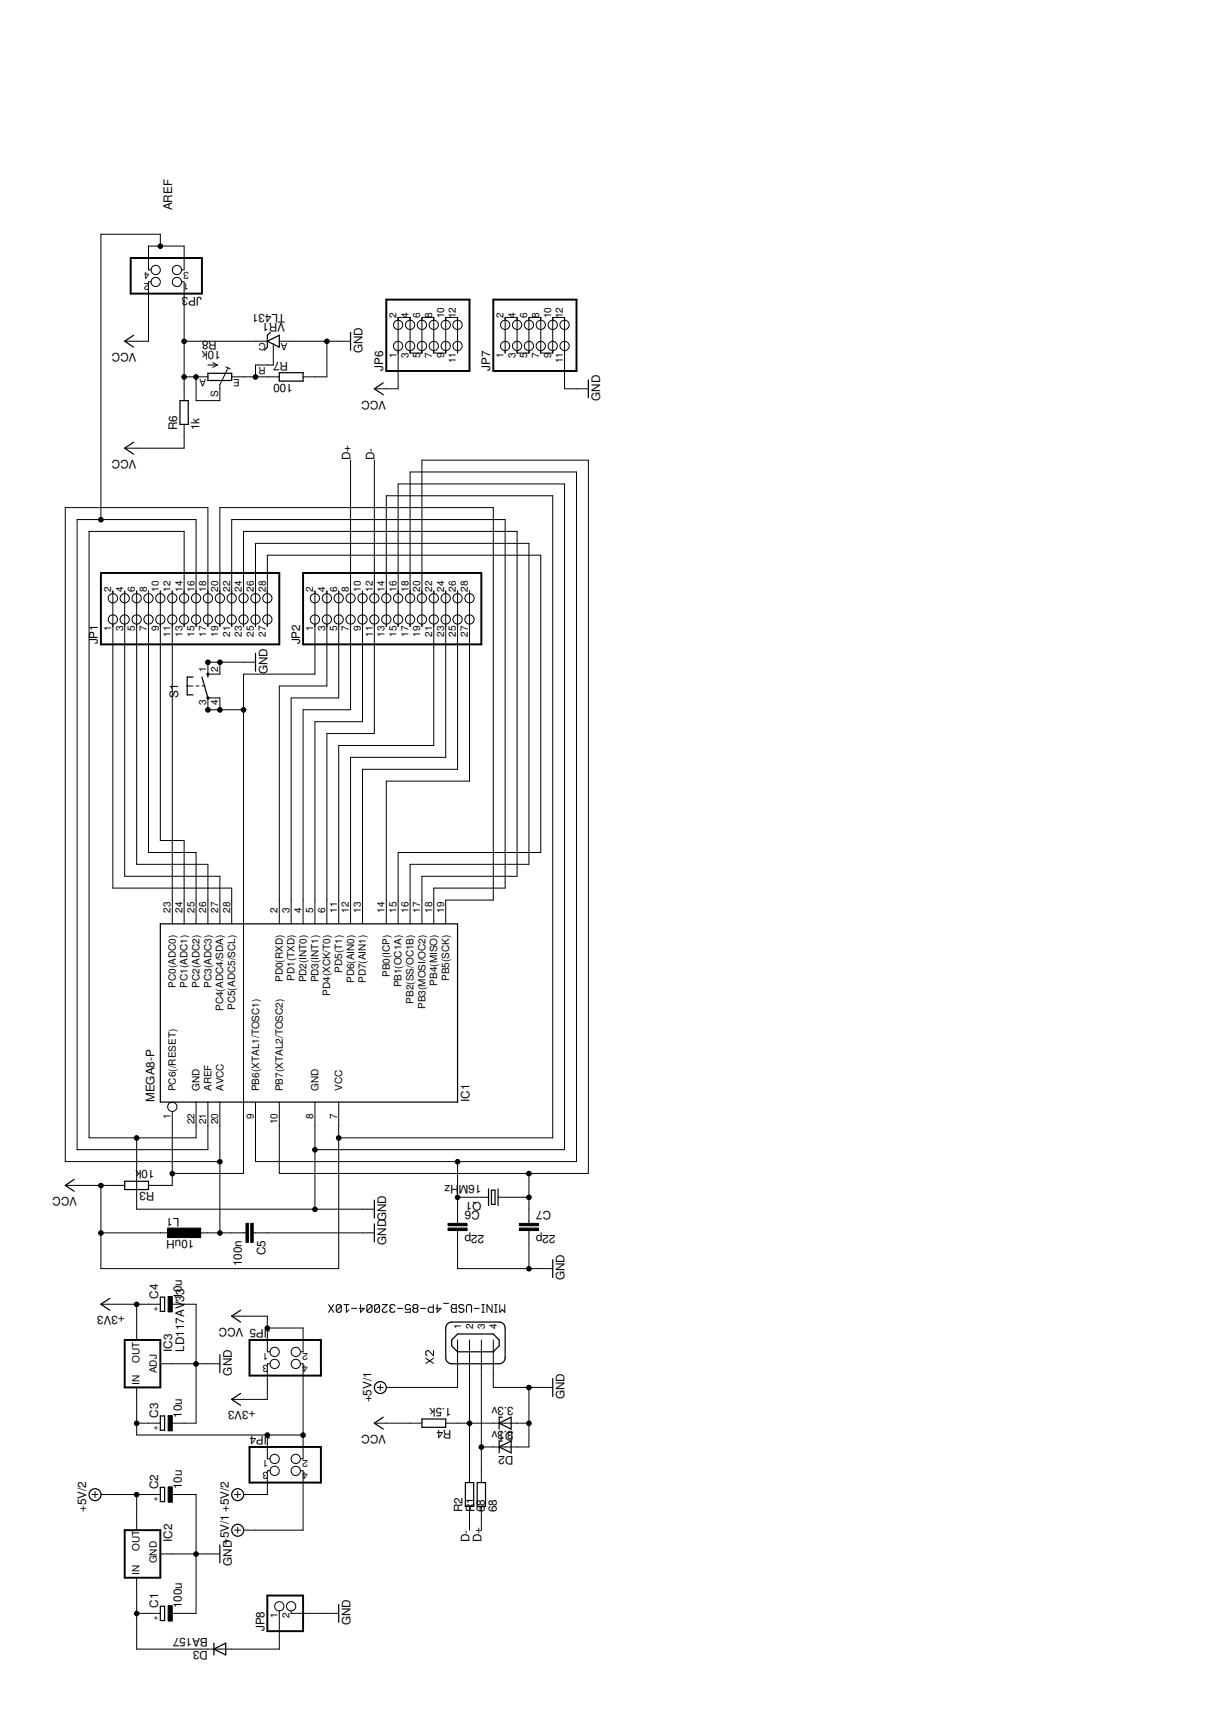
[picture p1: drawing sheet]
<svg xmlns="http://www.w3.org/2000/svg" width="210mm" height="297mm" viewBox="0 0 210 297" stroke-linecap="round" stroke-linejoin="round" font-family="sans-serif">
<g fill="#000" stroke="#000" stroke-width=".17">
<path d="M17.5 40.6h10.3zM21.6 59.2h2.1zM25.8 48.9h.4zM25.8 46.8h.4zM25.8 48.9v10.3zM23.7 59.2h2.1zM25.8 42.7v4.1zM25.8 42.7h2zM27.8 42.7h4.1zM27.8 40.6v2.1zM31.5 48.9h.4zM31.5 46.8h.4z"/>
<path d="M31.9 59.2h12.4zM31.9 48.9v10.3zM31.9 42.7v4.1zM44.3 59.2h2.1zM48.4 59.2h2.1zM50.5 59.2h6.2zM56.7 59.2h2.1zM58.8 59.2h2zM69.1 55.1v.4zM69.1 55.1h2zM71.1 55.1v.4zM71.1 55.1v6.2z"/>
<path d="M73.2 55.1v.4zM73.2 55.1h2zM75.2 55.1v.4zM75.2 55.1v6.2zM77.3 55.1v.4zM77.3 55.1h2.1zM79.4 55.1v.4zM79.4 55.1v6.2zM87.6 55.1v.4zM87.6 55.1h2.1zM89.7 55.1v.4zM89.7 55.1v6.2z"/>
<path d="M91.8 55.1v.4zM91.8 55.1h2zM93.8 55.1v.4zM93.8 55.1v6.2zM95.9 55.1v.4zM95.9 55.1h2zM97.9 55.1v.4zM97.9 55.1v6.2zM21.6 77.8h2.1zM23.7 77.8h8.2zM31.9 67.5v2zM31.9 73.6v2.1z"/>
<path d="M31.9 75.7v2.1zM31.9 65.4v2.1zM31.9 65.4h2.1zM31.9 59.2v6.2zM34 65.4h2.1zM34 65.4v4.1zM36.1 63.3h1.6zM36.9 62.9l.8 .4zM36.9 63.7l.8-.4zM38.1 67.5v2zM38.1 66.7v.8zM39.6 63.9l-1.5 2.8z"/>
<path d="M34 69.5h4.1zM39.2 63.6l.7 .4zM40.2 65.4h2zM42.2 65.4h2.1zM44.3 63.3h2.1zM44.3 65.4h2.1zM44.3 63.3v2.1zM46.4 63.3h1zM46.4 65.4h2zM47.4 59.7v3.6zM52.6 65.4h2zM54.6 65.4h2.1z"/>
<path d="M56.7 59.2v6.2zM64.9 67.5h2.1zM67 67.5h2.1zM69.1 60.8v.5zM69.1 55.1v6.2zM69.1 61.3v6.2zM71.1 60.8v.5zM71.1 61.3h2.1zM73.2 60.8v.5zM73.2 55.1v6.2zM73.2 79.8v22.7zM75.2 60.8v.5z"/>
<path d="M75.2 61.3h2.1zM77.3 60.8v.5zM77.3 55.1v6.2zM79.4 60.8v.5zM87.6 60.8v.5zM87.6 55.1v6.2zM89.7 60.8v.5zM89.7 61.3h2.1zM91.8 60.8v.5zM91.8 55.1v6.2zM93.8 60.8v.5zM93.8 61.3h2.1z"/>
<path d="M95.9 60.8v.5zM95.9 55.1v6.2zM97.9 60.8v.5zM97.9 61.3v6.2zM100 67.5h2.1zM97.9 67.5h2.1zM73.2 79.8h28.9zM11.3 88.1h24.8zM13.4 90.1v109.4zM15.5 92.2h16.4zM13.4 90.1h4.1zM17.5 40.6v49.5z"/>
<path d="M31.9 92.2v10.3zM17.5 90.1h16.5zM36.1 88.1v14.4zM38.1 88.1v14.4zM40.2 90.1v12.4zM42.2 92.2v10.3zM44.3 94.3v8.2zM46.4 96.3v6.2zM67 86v16.5zM69.1 84v18.5zM71.1 81.9v20.6zM38.1 88.1h47.5z"/>
<path d="M40.2 90.1h47.4zM42.2 92.2h47.5zM44.3 94.3h47.5zM46.4 96.3h47.4zM67 86h28.9zM69.1 84h28.8zM71.1 81.9h28.9zM19.6 108.3v.4zM19.6 102.5v.5zM19.6 102.5v6.2zM19.6 108.7v45.4zM21.6 108.3v.4z"/>
<path d="M21.6 102.5v.5zM21.6 102.5v6.2zM23.7 108.3v.4zM23.7 102.5v.5zM23.7 102.5v6.2zM25.8 108.3v.4zM25.8 102.5v.5zM25.8 102.5v6.2zM27.8 108.3v.4zM27.8 102.5v.5zM27.8 102.5v6.2zM29.9 108.3v.4z"/>
<path d="M29.9 102.5v.5zM29.9 102.5v6.2zM31.9 108.3v.4zM31.9 102.5v.5zM31.9 102.5v6.2zM32.5 119h1zM34 108.3v.4zM34 102.5v.5zM34 119h.5zM34 102.5v6.2zM34 90.1v12.4zM35 119h.6z"/>
<path d="M36.1 108.3v.4zM36.1 102.5v.5zM36.1 114.9v2.1zM36.1 102.5v6.2zM36.1 114.9h2zM38.1 108.3v.4zM38.1 102.5v.5zM38.1 114.9v2.1zM36.1 117h2zM38.1 102.5v6.2zM40.2 108.3v.4zM40.2 102.5v.5z"/>
<path d="M40.2 102.5v6.2zM42.2 108.3v.4zM42.2 102.5v.5zM42.2 114.9h2.1zM42.2 102.5v6.2zM38.1 114.9h4.1zM42.2 117h12.4zM44.3 108.3v.4zM44.3 102.5v.5zM44.3 102.5v6.2zM46.4 108.3v.4zM46.4 102.5v.5z"/>
<path d="M46.4 102.5v6.2zM48.4 119h8.3zM54.6 108.3v.4zM54.6 102.5v.5zM54.6 102.5v6.2zM54.6 108.7v8.3zM56.7 108.3v.4zM56.7 102.5v.5zM56.7 102.5v6.2zM56.7 108.7v10.3zM58.8 108.3v.4zM58.8 102.5v.5z"/>
<path d="M58.8 102.5v6.2zM60.8 108.3v.4zM60.8 102.5v.5zM60.8 102.5v6.2zM60.8 79.8v22.7zM62.9 108.3v.4zM62.9 102.5v.5zM62.9 102.5v6.2zM64.9 108.3v.4zM64.9 102.5v.5zM64.9 102.5v6.2zM64.9 79.8v22.7z"/>
<path d="M67 108.3v.4zM67 102.5v.5zM67 102.5v6.2zM69.1 108.3v.4zM69.1 102.5v.5zM69.1 102.5v6.2zM71.1 108.3v.4zM71.1 102.5v.5zM71.1 102.5v6.2zM73.2 108.3v.4zM73.2 102.5v.5zM73.2 102.5v6.2z"/>
<path d="M75.2 108.3v.4zM75.2 102.5v.5zM75.2 102.5v4.2zM75.2 106.7v2zM77.3 108.3v.4zM77.3 102.5v.5zM77.3 102.5v6.2zM79.4 108.3v.4zM79.4 102.5v.5zM79.4 102.5v6.2zM81.4 108.3v.4zM81.4 102.5v.5z"/>
<path d="M81.4 106.7v2zM81.4 102.5v4.2zM36.1 121.1v2zM36.1 123.1h2zM38.1 121.1v2zM36.1 121.1h2zM38.1 123.1h4.1zM42.2 117v6.1zM50.5 121.1h8.3zM52.6 123.1h8.2zM54.6 125.2h8.3zM56.7 127.3h8.2z"/>
<path d="M58.8 129.3h16.4zM58.8 108.7v12.4zM60.8 131.4h16.5zM60.8 108.7v14.4zM62.9 133.5h16.5zM62.9 108.7v16.5zM64.9 108.7v18.6zM67 135.5h14.4zM75.2 108.7v20.6zM77.3 108.7v22.7zM79.4 108.7v24.8zM81.4 108.7v26.8z"/>
<path d="M19.6 154.1h20.6zM21.6 108.7v43.3zM23.7 108.7v41.3zM25.8 108.7v39.2zM27.8 108.7v37.1zM29.9 156.2v4.1zM29.9 108.7v47.5zM31.9 156.2v4.1zM31.9 145.8v10.4zM27.8 145.8h4.1zM34 156.2v4.1zM34 147.9v8.3z"/>
<path d="M25.8 147.9h8.2zM36.1 156.2v4.1zM36.1 150v6.2zM23.7 150h12.4zM38.1 156.2v4.1zM38.1 152v4.2zM21.6 152h16.5zM40.2 156.2v4.1zM40.2 154.1v2.1zM48.4 156.2v4.1zM48.4 119v37.2zM50.5 156.2v4.1z"/>
<path d="M50.5 121.1v35.1zM52.6 156.2v4.1zM52.6 123.1v33.1zM54.6 156.2v4.1zM54.6 125.2v31zM56.7 156.2v4.1zM56.7 127.3v28.9zM58.8 156.2v4.1zM58.8 129.3v26.9zM60.8 156.2v4.1zM60.8 131.4v24.8zM62.9 156.2v4.1z"/>
<path d="M62.9 133.5v22.7zM67 156.2v4.1zM67 135.5v20.7zM69.1 156.2v4.1zM69.1 147.9v8.3zM69.1 147.9h24.7zM71.1 156.2v4.1zM71.1 150v6.2zM71.1 150h20.7zM73.2 156.2v4.1zM73.2 152v4.2zM73.2 152h16.5z"/>
<path d="M75.2 156.2v4.1zM75.2 154.1v2.1zM75.2 154.1h12.4zM77.3 156.2v4.1zM77.3 156.2h8.3zM85.6 88.1v68.1zM87.6 90.1v64zM89.7 92.2v59.8zM91.8 94.3v55.7zM93.8 96.3v51.6zM13.4 199.5h22.7zM15.5 92.2v105.2z"/>
<path d="M15.5 197.4h8.2zM29.9 192.8v2.5zM29.9 195.3v8.3zM34 191.2v4.1zM34 195.3v2.1zM23.7 197.4h10.3zM36.1 191.2v4.1zM36.1 195.3v4.2zM38.1 191.2v4.1zM38.1 195.3v6.2zM44.3 191.2v4.1zM44.3 195.3v6.2z"/>
<path d="M48.4 191.2v4.1zM48.4 195.3v8.3zM54.6 191.2v4.1zM54.6 195.3v4.2zM54.6 199.5h43.3zM54.6 199.5v10.3zM58.8 191.2v4.1zM58.8 195.3v2.1zM58.8 197.4v22.7zM58.8 197.4h37.1zM95.9 86v111.4zM97.9 84v115.5z"/>
<path d="M11.3 88.1v113.4zM11.3 205.7h2.1zM13.4 205.7h4.1zM17.5 205.7h2.1zM17.5 205.7v8.2zM19.6 205.7h2zM23.7 197.4v12.4zM27.8 213.9h2.1zM25.8 205.7h2zM17.5 213.9h10.3zM27.8 205.7h2.1zM29.9 203.6h12.3z"/>
<path d="M29.9 203.6v2.1zM34 213.9h2.1zM36.1 213.9h2zM11.3 201.5h26.8zM38.1 201.5v12.4zM38.1 213.9h2.1zM40.2 213.9h2zM42.2 213.9h.5zM42.2 123.1v80.5zM43.9 213.9h.4zM44.3 201.5h35.1zM44.3 213.9h2.1z"/>
<path d="M46.4 213.9h16.5zM48.4 203.6h43.4zM23.7 209.8h30.9zM54.6 209.8h8.3zM62.9 213.9h2zM62.9 209.8h2zM79.4 209.8v2.1zM79.4 213.9v2.1zM79.4 211.9v.4zM79.4 213.5v.4zM79.4 201.5h20.6zM79.4 207.7v2.1z"/>
<path d="M79.4 207.7h4.1zM79.4 201.5v6.2zM79.4 216v4.1zM83.5 207.7h1.2zM86.4 207.7h1.2zM91.8 209.8v2.1zM91.8 213.9v2.1zM91.8 211.9v.4zM91.8 213.5v.4zM91.8 216v4.1zM91.8 207.7v2.1zM87.6 207.7h4.2z"/>
<path d="M91.8 203.6h10.3zM91.8 203.6v4.1zM100 81.9v119.6zM102.1 79.8v123.8zM17.5 213.9v6.2zM17.5 220.1h41.3zM17.5 226.3h2.1zM23.7 230.4v2.1zM23.7 226.3v4.1zM19.6 226.3h4.1zM23.7 226.3h2.1zM25.8 226.3h2z"/>
<path d="M27.8 236.6h2.1zM29.9 226.3h2zM29.9 236.6h4.1zM34 226.3v10.3zM31.9 226.3h2.1zM36.1 236.6h2zM34 236.6h2.1zM40.2 228.4h2zM46.4 234.5h.4zM46.4 236.6h.4zM46.4 230.4v4.1zM46.4 230.4h6.2z"/>
<path d="M46.4 228.4v2zM42.2 228.4h4.2zM52.1 234.5h.5zM52.1 236.6h.5zM52.6 236.6v12.4zM52.6 230.4v4.1zM57.9 226.4l-.9 1.3zM57 226.4l.9 1.3zM58.3 226.6v.9zM58.5 226.4l-.2 .2zM58.3 227.5l.2 .2zM58.5 226.4h.5z"/>
<path d="M58.5 227.7h.5zM59 226.4l.2 .2zM59.2 226.6v.9zM59.2 227.5l-.2 .2zM59.2 226.6l-.9 .9zM60.1 226.4v1.3zM60.5 227.2l-.4 .5zM59.7 226.4h.8zM61 227h.9zM62.5 226.4v1.3zM63.2 227l-.7 .7zM62.3 227h.9z"/>
<path d="M63.6 226.6v.9zM63.9 226.4l-.3 .2zM63.6 227.5l.3 .2zM63.9 226.4h.4zM63.9 227.7h.4zM64.3 226.4l.2 .2zM64.5 226.6v.9zM64.5 227.5l-.2 .2zM63.6 227.5l.9-.9zM65 226.6v.9zM65.2 226.4l-.2 .2zM65 227.5l.2 .2z"/>
<path d="M65.2 226.4h.4zM65.2 227.7h.4zM65.6 226.4l.2 .2zM65.8 226.6v.9zM65.8 227.5l-.2 .2zM65.8 226.6l-.8 .9zM66.3 226.4h.9zM66.3 227.2v.3zM66.3 227.5l.2 .2zM66.5 227.7h.5zM67.2 227.5l-.2 .2zM67.2 226.4l-.9 .8z"/>
<path d="M67.6 227.2v.3zM67.6 227.2l.3-.2zM67.6 226.6v.2zM67.6 226.6l.3-.2zM67.6 227.5l.3 .2zM67.9 227h.2zM67.6 226.8l.3 .2zM67.9 226.4h.4zM67.9 227.7h.4zM68.3 226.4l.2 .2zM68.5 227.5l-.2 .2zM69 227h.8z"/>
<path d="M70.3 227.7h.9zM70.3 226.6v.4zM70.5 226.4l-.2 .2zM70.3 227l.2 .2zM70.5 226.4h.4zM70.5 227.2h.2zM70.9 226.4l.3 .2zM71.2 227v.7zM70.7 227.2l.5-.2zM71.6 227.2v.3zM71.8 227l-.2 .2zM71.6 226.6v.2z"/>
<path d="M71.8 226.4l-.2 .2zM71.6 227.5l.2 .2zM71.6 226.8l.2 .2zM71.8 226.4h.5zM71.8 227.7h.5zM72.3 226.4l.2 .2zM72.3 227l.2 .2zM71.8 227h.5zM72.5 227.5l-.2 .2zM72.5 226.6v.2zM72.5 226.8l-.2 .2zM72.5 227.2v.3z"/>
<path d="M73 227h.8zM73.9 236.6l1.3-.9zM73.9 235.7l1.3 .9zM73.9 234.6v.4zM73.9 235l.2 .2zM74.1 234.3l-.2 .3zM74.3 227v.5zM74.3 227l.2-.2zM74.1 234.3h.2zM74.3 227.5l.2 .2zM74.5 226.8h.7zM75.2 226.4v1.3z"/>
<path d="M74.5 227.7h.7zM75.2 234.3v.9zM74.3 234.3l.9 .9zM75.8 226.4v1.3zM76.5 227l-.7 .7zM75.6 227h.9zM76.9 226.1h.9zM78.3 227.2v.3zM78.5 227l-.2 .2zM78.3 226.6v.2zM78.5 226.4l-.2 .2zM78.3 227.5l.2 .2z"/>
<path d="M78.3 226.8l.2 .2zM78.5 226.4h.6zM79.1 226.4v1.3zM78.5 227.7h.6zM78.5 227h.6zM79.4 232.5v6.2zM79.4 220.1h12.4zM79.4 238.7v2zM79.6 227.5l.2 .2zM79.6 226.6v.2zM79.8 226.4l-.2 .2zM79.8 227.7h.5z"/>
<path d="M79.6 226.8l.2 .2zM79.8 226.4h.5zM80.5 227.5l-.2 .2zM79.8 227h.5zM80.3 226.4l.2 .2zM80.5 227.2v.3zM80.3 227l.2 .2zM80.9 226.6v1.1zM81.2 226.4l-.3 .2zM81.4 232.5v6.2zM81.4 238.7v8.2zM81.2 226.4h.4z"/>
<path d="M81.8 226.6v1.1zM81.6 226.4l.2 .2zM82.3 227h.8zM83.5 232.5v6.2zM83.5 238.7v12.4zM83.8 226.4v1.3zM83.6 226.4h.4zM83.6 227.7h.4zM84.5 226.4v1.3zM85.4 226.4v1.3zM84.5 226.4l.9 1.3zM85.6 232.5v6.2z"/>
<path d="M85.6 238.7v2zM86 226.4v1.3zM85.8 226.4h.4zM85.8 227.7h.4zM86.7 226.4v1.3zM87.1 227.2l-.4 .5zM87.6 226.4v1.3zM87.1 227.2l.5 .5zM91.8 220.1h2zM93.8 220.1h2.1zM16.5 258.8v1zM16 259.3h1z"/>
<path d="M17.5 259.3h2.1zM19.6 259.3h4.1zM23.7 240.7v2.1zM23.7 242.8v4.1zM23.7 246.9h2.1zM23.7 246.9v2.1zM23.7 249h22.7zM23.7 259.3h2.1zM25.8 259.3h2zM25.8 246.9h2zM29.9 259.3h2zM29.9 246.9h2z"/>
<path d="M31.9 246.9h2.1zM31.9 259.3h2.1zM34 236.6v10.3zM41.2 258.8v1zM40.7 259.3h1zM40.2 242.8h2zM42.2 242.8h4.2zM42.2 259.3h2.1zM44.3 259.3h2.1zM46.4 253.1h.4zM46.4 255.2h.4zM46.4 249v4.1z"/>
<path d="M46.4 249h6.2zM46.4 255.2v4.1zM46.4 236.6v6.2zM52.1 253.1h.5zM52.1 255.2h.5zM52.6 249v4.1zM66 240.2v1.1zM65.5 240.7h1zM64.9 246.9h2.1zM67 240.7h2.1zM71.1 246.9h2.1zM67 246.9h4.1z"/>
<path d="M77.3 246.9h2.1zM69.1 240.7h10.3zM81.4 255.2v2zM81.4 246.9v8.3zM79.4 246.9h2zM83.5 255.2v2zM83.5 251.1v4.1zM85.6 246.9h2zM85.6 251.1h2zM85.6 240.7h6.2zM81.4 246.9h4.2zM83.5 251.1h2.1z"/>
<path d="M87.6 246.9h2.1zM87.6 251.1h2.1zM89.7 246.9h2.1zM89.7 251.1h2.1zM91.8 240.7h2zM91.8 240.7v6.2zM91.8 246.9v4.2zM93.8 240.7h2.1zM23.7 273.7v2.1zM23.7 263.4v2.1zM23.7 275.8v4.1zM23.7 279.9h2.1z"/>
<path d="M23.7 259.3v4.1zM25.8 279.9h2zM27.8 269.6h2.1zM29.9 279.9h2zM31.9 279.9h2.1zM34 269.6v10.3zM29.9 269.6h4.1zM34 269.6h2.1zM34 259.3v10.3zM36.1 269.6h2zM41.2 265v1zM40.7 265.5h1z"/>
<path d="M42.2 265.5h2.1zM44.3 265.5h8.3zM48.4 279.5v.4zM48.4 279.9v6.2zM50.5 279.5v.4zM50.5 279.9h6.2zM52.6 255.2v10.3zM56.7 279.9h2.1zM81.4 261.4v2zM81.4 263.4v2.1zM83.5 261.4v2zM83.5 263.4v2.1z"/>
<path d="M23.7 279.9v6.2zM36.1 286.1h2zM23.7 286.1h12.4zM38.1 286.1h2.1zM40.2 286.1h8.2z"/>
<circle cx="27.8" cy="42.7" r=".4"/>
<circle cx="31.9" cy="59.2" r=".4"/>
<circle cx="56.7" cy="59.2" r=".4"/>
<circle cx="31.9" cy="65.4" r=".4"/>
<circle cx="34" cy="65.4" r=".4"/>
<circle cx="44.3" cy="65.4" r=".4"/>
<circle cx="17.5" cy="90.2" r=".4"/>
<circle cx="36.1" cy="114.9" r=".4"/>
<circle cx="38.1" cy="114.9" r=".4"/>
<circle cx="36.1" cy="123.2" r=".4"/>
<circle cx="38.1" cy="123.2" r=".4"/>
<circle cx="42.2" cy="123.2" r=".4"/>
<circle cx="23.7" cy="197.4" r=".4"/>
<circle cx="54.6" cy="199.5" r=".4"/>
<circle cx="58.8" cy="197.4" r=".4"/>
<circle cx="17.5" cy="205.7" r=".4"/>
<circle cx="17.5" cy="213.9" r=".4"/>
<circle cx="29.9" cy="203.6" r=".4"/>
<circle cx="38.1" cy="201.6" r=".4"/>
<circle cx="38.1" cy="213.9" r=".4"/>
<circle cx="54.6" cy="209.8" r=".4"/>
<circle cx="79.4" cy="201.6" r=".4"/>
<circle cx="79.4" cy="207.7" r=".4"/>
<circle cx="91.8" cy="207.7" r=".4"/>
<circle cx="91.8" cy="203.6" r=".4"/>
<circle cx="23.7" cy="226.3" r=".4"/>
<circle cx="34" cy="236.6" r=".4"/>
<circle cx="46.4" cy="230.4" r=".4"/>
<circle cx="91.8" cy="220.1" r=".4"/>
<circle cx="23.7" cy="246.9" r=".4"/>
<circle cx="23.7" cy="259.3" r=".4"/>
<circle cx="46.4" cy="249" r=".4"/>
<circle cx="52.6" cy="249" r=".4"/>
<circle cx="81.4" cy="246.9" r=".4"/>
<circle cx="83.5" cy="251.1" r=".4"/>
<circle cx="91.8" cy="246.9" r=".4"/>
<circle cx="91.8" cy="240.7" r=".4"/>
<circle cx="23.7" cy="279.9" r=".4"/>
<circle cx="34" cy="269.6" r=".4"/>
</g>
<g fill="#000" stroke="#000" stroke-width=".21">
<path d="M21.6 59.2l1.6 1zM21.6 59.2l1.6-1zM46.4 59.2l1 .5zM46.4 58.2v1zM46.4 58.2l.5-.5zM47.4 59.7l1 .5zM46.4 59.2l2-1zM21.6 77.8l1.6 1zM21.6 77.8l1.6-1.1zM31.2 69.5v4.1zM32.7 69.5v4.1zM31.2 69.5h1.5z"/>
<path d="M31.2 73.6h1.5zM36.1 66h4.1zM36.1 64.8v1.2zM36.1 64.8h4.1zM40.2 64.8v1.2zM46.4 59.2v1zM45.9 60.7l.5-.5zM48.4 58.2v2zM48.4 66.1h4.2zM48.4 64.7v1.4zM48.4 64.7h4.2zM52.6 64.7v1.4z"/>
<path d="M60.8 57.7v3zM64.9 67.5l1.6 1zM64.9 67.5l1.6-1.1zM102.1 65.9v3.1zM32.5 117.5h1zM32.5 117.5v1.5zM32.5 119v1.6zM36.1 117v.5zM44.3 113.3v3.2zM32.5 120.6h1zM35 117.5l1.1 3.6zM27.8 160.3h51.6z"/>
<path d="M79.4 160.3v30.9zM27.8 160.3v30.9zM27.8 191.2h51.6zM11.3 205.7l1.6 1zM11.3 205.7l1.6-1.1zM21.6 206.4h4.2zM21.6 205v1.4zM21.6 205h4.2zM25.8 205v1.4zM64.9 212.4v3.1zM64.9 208.2v3.1zM84.7 206.3v2.9z"/>
<path d="M85.3 206.5v2.5zM85.3 209h.6zM85.9 206.5v2.5zM85.3 206.5h.6zM86.4 206.3v2.9zM17.5 226.3l1.5 1zM17.5 226.3l1.5-1zM27.8 227.5h.8zM27.8 225.1v2.4zM28.6 225.1v2.4zM27.8 225.1h.8zM38.1 235.1v3.1z"/>
<path d="M40.2 228.4l1.5 1zM40.2 228.4l1.5-1.1zM77.3 230.4v5.2zM78.4 236.6h8.2zM78.4 232.5v1zM78.4 233.5l1 1zM79.4 231.5l-1 1zM79.4 234.5h6.2zM86.6 233.5l-1 1zM79.4 231.5h6.2zM78.4 229.4h8.2zM86.6 232.5v1z"/>
<path d="M85.6 231.5l1 1zM87.6 230.4v5.2zM95.9 218.6v3.1zM27.8 248.2h.8zM27.8 245.7v2.5zM27.8 258.1h.8zM28.6 245.7v2.5zM27.8 245.7h.8zM40.2 242.8l1.5 1zM40.2 242.8l1.5-1zM64.9 246.9l1.6 1.1zM64.9 246.9l1.6-1z"/>
<path d="M73.2 247.6h4.1zM73.2 246.2v1.4zM73.2 246.2h4.1zM77.3 246.2v1.4zM80.7 257.2v4.2zM80.7 257.2h1.5zM82.8 257.2v4.2zM82.8 257.2h1.4zM86.6 246.9l2.1 1.1zM86.6 246.9v1.1zM86.6 245.9v1zM86.6 245.9h.5z"/>
<path d="M86.6 251.1l2.1 1zM86.6 251.1v1zM86.6 250v1.1zM86.6 250h.5zM86.6 246.9l2.1-1zM88.7 245.9v2.1zM86.6 251.1l2.1-1.1zM88.7 250v2.1zM95.9 239.2v3.1zM27.8 260.5h.8zM27.8 258.1v2.4zM27.8 278.7h.8z"/>
<path d="M28.6 258.1v2.4zM38.1 268.1v3.1zM82.2 257.2v4.2zM80.7 261.4h1.5zM84.2 257.2v4.2zM82.8 261.4h1.4zM27.8 281.2h.8zM27.8 278.7v2.5zM28.6 278.7v2.5zM37.1 286.1l2.1 1zM37.1 286.1v1zM37.1 285.1v1z"/>
<path d="M37.1 286.1l2.1-1zM39.2 285.1v2zM58.8 278.4v3.1z"/>
</g>
<g fill="none" stroke="#000" stroke-width=".17">
<circle cx="27" cy="48.9" r=".8"/>
<circle cx="27" cy="46.8" r=".8"/>
<circle cx="30.7" cy="48.9" r=".8"/>
<circle cx="30.7" cy="46.8" r=".8"/>
<circle cx="69.1" cy="56.4" r=".8"/>
<circle cx="71.1" cy="56.4" r=".8"/>
<circle cx="73.2" cy="56.4" r=".8"/>
<circle cx="75.2" cy="56.4" r=".8"/>
<circle cx="77.3" cy="56.4" r=".8"/>
<circle cx="79.4" cy="56.4" r=".8"/>
<circle cx="87.6" cy="56.4" r=".8"/>
<circle cx="89.7" cy="56.4" r=".8"/>
<circle cx="91.8" cy="56.4" r=".8"/>
<circle cx="93.8" cy="56.4" r=".8"/>
<circle cx="95.9" cy="56.4" r=".8"/>
<circle cx="97.9" cy="56.4" r=".8"/>
<circle cx="69.1" cy="60" r=".8"/>
<circle cx="71.1" cy="60" r=".8"/>
<circle cx="73.2" cy="60" r=".8"/>
<circle cx="75.2" cy="60" r=".8"/>
<circle cx="77.3" cy="60" r=".8"/>
<circle cx="79.4" cy="60" r=".8"/>
<circle cx="87.6" cy="60" r=".8"/>
<circle cx="89.7" cy="60" r=".8"/>
<circle cx="91.8" cy="60" r=".8"/>
<circle cx="93.8" cy="60" r=".8"/>
<circle cx="95.9" cy="60" r=".8"/>
<circle cx="97.9" cy="60" r=".8"/>
<circle cx="19.6" cy="107.5" r=".8"/>
<circle cx="19.6" cy="103.8" r=".8"/>
<circle cx="21.6" cy="107.5" r=".8"/>
<circle cx="21.6" cy="103.8" r=".8"/>
<circle cx="23.7" cy="107.5" r=".8"/>
<circle cx="23.7" cy="103.8" r=".8"/>
<circle cx="25.8" cy="103.8" r=".8"/>
<circle cx="25.8" cy="107.5" r=".8"/>
<circle cx="27.8" cy="107.5" r=".8"/>
<circle cx="27.8" cy="103.8" r=".8"/>
<circle cx="29.9" cy="103.8" r=".8"/>
<circle cx="29.9" cy="107.5" r=".8"/>
<circle cx="31.9" cy="103.8" r=".8"/>
<circle cx="31.9" cy="107.5" r=".8"/>
<circle cx="34" cy="103.8" r=".8"/>
<circle cx="34" cy="107.5" r=".8"/>
<circle cx="36.1" cy="107.5" r=".8"/>
<circle cx="36.1" cy="103.8" r=".8"/>
<circle cx="38.1" cy="107.5" r=".8"/>
<circle cx="38.1" cy="103.8" r=".8"/>
<circle cx="40.2" cy="107.5" r=".8"/>
<circle cx="40.2" cy="103.8" r=".8"/>
<circle cx="42.2" cy="103.8" r=".8"/>
<circle cx="42.2" cy="107.5" r=".8"/>
<circle cx="44.3" cy="103.8" r=".8"/>
<circle cx="44.3" cy="107.5" r=".8"/>
<circle cx="46.4" cy="107.5" r=".8"/>
<circle cx="46.4" cy="103.8" r=".8"/>
<circle cx="54.6" cy="107.5" r=".8"/>
<circle cx="54.6" cy="103.8" r=".8"/>
<circle cx="56.7" cy="107.5" r=".8"/>
<circle cx="56.7" cy="103.8" r=".8"/>
<circle cx="58.8" cy="107.5" r=".8"/>
<circle cx="58.8" cy="103.8" r=".8"/>
<circle cx="60.8" cy="107.5" r=".8"/>
<circle cx="60.8" cy="103.8" r=".8"/>
<circle cx="62.9" cy="103.8" r=".8"/>
<circle cx="62.9" cy="107.5" r=".8"/>
<circle cx="64.9" cy="103.8" r=".8"/>
<circle cx="64.9" cy="107.5" r=".8"/>
<circle cx="67" cy="107.5" r=".8"/>
<circle cx="67" cy="103.8" r=".8"/>
<circle cx="69.1" cy="103.8" r=".8"/>
<circle cx="69.1" cy="107.5" r=".8"/>
<circle cx="71.1" cy="107.5" r=".8"/>
<circle cx="71.1" cy="103.8" r=".8"/>
<circle cx="73.2" cy="107.5" r=".8"/>
<circle cx="73.2" cy="103.8" r=".8"/>
<circle cx="75.2" cy="107.5" r=".8"/>
<circle cx="75.2" cy="103.8" r=".8"/>
<circle cx="77.3" cy="103.8" r=".8"/>
<circle cx="77.3" cy="107.5" r=".8"/>
<circle cx="79.4" cy="107.5" r=".8"/>
<circle cx="79.4" cy="103.8" r=".8"/>
<circle cx="81.4" cy="103.8" r=".8"/>
<circle cx="81.4" cy="107.5" r=".8"/>
<circle cx="29.9" cy="192" r=".8"/>
<circle cx="47.6" cy="234.6" r=".8"/>
<circle cx="47.6" cy="236.6" r=".8"/>
<circle cx="51.3" cy="234.6" r=".8"/>
<circle cx="51.3" cy="236.6" r=".8"/>
<circle cx="47.6" cy="253.1" r=".8"/>
<circle cx="47.6" cy="255.2" r=".8"/>
<circle cx="51.3" cy="253.1" r=".8"/>
<circle cx="51.3" cy="255.2" r=".8"/>
<circle cx="48.4" cy="278.7" r=".8"/>
<circle cx="50.5" cy="278.7" r=".8"/>
</g>
<g fill="#000" stroke="#000" stroke-width=".34">
<path d="M22.7 44.8v6.1zM22.7 50.9h12.3zM22.7 44.8h12.3zM35 44.8v6.1zM67 52v12.4zM67 52h14.4zM85.6 52v12.4zM85.6 52h14.4zM67 64.4h14.4zM81.4 52v12.4zM85.6 64.4h14.4zM100 52v12.4z"/>
<path d="M17.5 99.4v12.4zM17.5 99.4h30.9zM52.6 99.4v12.4zM52.6 99.4h30.9zM17.5 111.8h30.9zM48.4 99.4v12.4zM52.6 111.8h30.9zM83.5 99.4v12.4zM21.6 232.5v8.2zM21.6 232.5h6.2zM43.3 238.7h12.4zM43.3 232.5v6.2z"/>
<path d="M55.7 232.5v6.2zM43.3 232.5h12.4zM21.6 240.7h6.2zM27.8 232.5v8.2zM43.3 257.2h12.4zM43.3 251.1v6.1zM55.7 251.1v6.1zM43.3 251.1h12.4zM21.6 265.5v8.2zM21.6 273.7h6.2zM27.8 265.5v8.2zM21.6 265.5h6.2z"/>
<path d="M46.4 276.8v6.2zM46.4 276.8h6.2zM46.4 283h6.2zM52.6 276.8v6.2z"/>
</g>
<path d="M29.1 213.1h5.7v1.6h-5.7zM42.7 212.3h.4v3.3h-.4zM43.5 212.3h.4v3.3h-.4zM77.7 213.1h3.3v.4h-3.3zM77.7 212.3h3.3v.4h-3.3zM90.1 213.1h3.3v.4h-3.3zM90.1 212.3h3.3v.4h-3.3zM29.2 225h.7v2.6h-.7zM29.2 245.6h.7v2.7h-.7zM29.2 258h.7v2.6h-.7zM29.2 278.6h.7v2.7h-.7z" fill="#000" stroke="#000" stroke-width=".17"/>
<g fill="none" stroke="#000" stroke-width=".21">
<path d="M77.3 235.6a1.05 1.05 0 0 0 1.1 1M78.4 229.4a1.05 1.05 0 0 0-1.1 1M86.6 229.4a1.05 1.05 0 0 1 1 1M87.6 235.6a1.05 1.05 0 0 1-1 1"/>
<circle cx="16.5" cy="259.3" r="1.04"/>
<circle cx="41.2" cy="259.3" r="1.04"/>
<circle cx="66" cy="240.7" r="1.04"/>
<circle cx="41.2" cy="265.5" r="1.04"/>
</g>
<g fill="none" stroke="#000" stroke-width=".34">
<circle cx="36.1" cy="117" r=".11"/>
<circle cx="36.1" cy="121.1" r=".11"/>
</g>
<g font-size="2">
<text x="29.9" y="36.5" transform="rotate(-90 29.9 36.5)">AREF</text>
<text x="35" y="51.5" transform="rotate(-180 35 51.5)">JP3</text>
<text x="37.6" y="59.1" transform="rotate(-180 37.6 59.1)">R8</text>
<text x="49.5" y="54.6" transform="rotate(-180 49.5 54.6)">TL431</text>
<text x="49.5" y="56.1" transform="rotate(-180 49.5 56.1)">VR1</text>
<text x="23.7" y="61.3" transform="rotate(-180 23.7 61.3)">VCC</text>
<text x="38.3" y="60.9" transform="rotate(-180 38.3 60.9)">10k</text>
<text x="50" y="62.7" transform="rotate(-180 50 62.7)">R7</text>
<text x="62.9" y="61.3" transform="rotate(-90 62.9 61.3)">GND</text>
<text x="66.5" y="64.4" transform="rotate(-90 66.5 64.4)">JP6</text>
<text x="85.1" y="64.4" transform="rotate(-90 85.1 64.4)">JP7</text>
<text x="50.8" y="66.6" transform="rotate(-180 50.8 66.6)">100</text>
<text x="67" y="69.5" transform="rotate(-180 67 69.5)">VCC</text>
<text x="104.1" y="69.5" transform="rotate(-90 104.1 69.5)">GND</text>
<text x="30.7" y="74.7" transform="rotate(-90 30.7 74.7)">R6</text>
<text x="34.6" y="74.7" transform="rotate(-90 34.6 74.7)">1k</text>
<text x="23.7" y="79.8" transform="rotate(-180 23.7 79.8)">VCC</text>
<text x="60.8" y="79.8" transform="rotate(-90 60.8 79.8)">D+</text>
<text x="64.9" y="79.8" transform="rotate(-90 64.9 79.8)">D-</text>
<text x="17" y="111.8" transform="rotate(-90 17 111.8)">JP1</text>
<text x="52.1" y="111.8" transform="rotate(-90 52.1 111.8)">JP2</text>
<text x="46.4" y="117" transform="rotate(-90 46.4 117)">GND</text>
<text x="30.9" y="121.1" transform="rotate(-90 30.9 121.1)">S1</text>
<text x="26.8" y="191.2" transform="rotate(-90 26.8 191.2)">MEGA8-P</text>
<text x="81.4" y="191.2" transform="rotate(-90 81.4 191.2)">IC1</text>
<text x="26.8" y="203" transform="rotate(-180 26.8 203)">10k</text>
<text x="13.4" y="207.7" transform="rotate(-180 13.4 207.7)">VCC</text>
<text x="26.8" y="206.9" transform="rotate(-180 26.8 206.9)">R3</text>
<text x="83.5" y="205.7" transform="rotate(-180 83.5 205.7)">16MHz</text>
<text x="83.5" y="208.6" transform="rotate(-180 83.5 208.6)">Q1</text>
<text x="31.1" y="211.3" transform="rotate(-180 31.1 211.3)">L1</text>
<text x="33.7" y="215.2" transform="rotate(-180 33.7 215.2)">10uH</text>
<text x="67" y="216" transform="rotate(-90 67 216)">GNDGND</text>
<text x="83.2" y="210.1" transform="rotate(-180 83.2 210.1)">C6</text>
<text x="84" y="214.2" transform="rotate(-180 84 214.2)">22p</text>
<text x="95.6" y="210.1" transform="rotate(-180 95.6 210.1)">C7</text>
<text x="96.4" y="214.2" transform="rotate(-180 96.4 214.2)">22p</text>
<text x="41.9" y="219.7" transform="rotate(-90 41.9 219.7)">100n</text>
<text x="46.1" y="217.8" transform="rotate(-90 46.1 217.8)">C5</text>
<text x="27.4" y="225.4" transform="rotate(-90 27.4 225.4)">C4</text>
<text x="31.9" y="225.8" transform="rotate(-90 31.9 225.8)">3130u</text>
<text x="97.9" y="222.2" transform="rotate(-90 97.9 222.2)">GND</text>
<text x="21.6" y="228.4" transform="rotate(-180 21.6 228.4)">+3V3</text>
<text x="45.8" y="230.5" transform="rotate(-180 45.8 230.5)">P5 VCC</text>
<text x="46.8" y="230.5" transform="rotate(-180 46.8 230.5)">J</text>
<text x="29.9" y="234.5" transform="rotate(-90 29.9 234.5)">IC3</text>
<text x="31.9" y="234.5" transform="rotate(-90 31.9 234.5)">LD117AV</text>
<text x="40.2" y="238.7" transform="rotate(-90 40.2 238.7)">GND</text>
<text x="27.4" y="246" transform="rotate(-90 27.4 246)">C3</text>
<text x="31.6" y="246" transform="rotate(-90 31.6 246)">10u</text>
<text x="44.3" y="244.9" transform="rotate(-180 44.3 244.9)">+3V3</text>
<text x="64.4" y="243.3" transform="rotate(-90 64.4 243.3)">+5V/1</text>
<text x="78.4" y="244.2" transform="rotate(-180 78.4 244.2)">1.5k</text>
<text x="89.1" y="244.1" transform="rotate(-180 89.1 244.1)">3.3v</text>
<text x="97.9" y="242.8" transform="rotate(-90 97.9 242.8)">GND</text>
<text x="45.8" y="249.1" transform="rotate(-180 45.8 249.1)">P4</text>
<text x="46.8" y="249.1" transform="rotate(-180 46.8 249.1)">J</text>
<text x="67" y="249" transform="rotate(-180 67 249)">VCC</text>
<text x="78.4" y="248.1" transform="rotate(-180 78.4 248.1)">R4</text>
<text x="89.1" y="248.3" transform="rotate(-180 89.1 248.3)">3.3v</text>
<text x="89.1" y="248.5" transform="rotate(-180 89.1 248.5)">D1</text>
<text x="89.1" y="252.6" transform="rotate(-180 89.1 252.6)">D2</text>
<text x="14.9" y="262.4" transform="rotate(-90 14.9 262.4)">+5V/2</text>
<text x="27.4" y="258.4" transform="rotate(-90 27.4 258.4)">C2</text>
<text x="31.6" y="258.4" transform="rotate(-90 31.6 258.4)">10u</text>
<text x="80.2" y="262.4" transform="rotate(-90 80.2 262.4)">R2</text>
<text x="82.3" y="262.4" transform="rotate(-90 82.3 262.4)">R1</text>
<text x="84.1" y="262.4" transform="rotate(-90 84.1 262.4)">68</text>
<text x="86.2" y="262.4" transform="rotate(-90 86.2 262.4)">68</text>
<text x="29.9" y="267.6" transform="rotate(-90 29.9 267.6)">IC2</text>
<text x="39.7" y="268.1" transform="rotate(-90 39.7 268.1)">+5V/1+5V/2</text>
<text x="81.4" y="267.6" transform="rotate(-90 81.4 267.6)">D-</text>
<text x="83.5" y="267.6" transform="rotate(-90 83.5 267.6)">D+</text>
<text x="40.2" y="271.7" transform="rotate(-90 40.2 271.7)">GND</text>
<text x="27.4" y="279" transform="rotate(-90 27.4 279)">C1</text>
<text x="31.6" y="279" transform="rotate(-90 31.6 279)">100u</text>
<text x="60.8" y="282" transform="rotate(-90 60.8 282)">GND</text>
<text x="36.1" y="284.2" transform="rotate(-180 36.1 284.2)">BA157</text>
<text x="36.1" y="286.5" transform="rotate(-180 36.1 286.5)">D3</text>
<text x="45.9" y="283" transform="rotate(-90 45.9 283)">JP8</text>
</g>
<g font-size="1.7">
<text x="25.9" y="47.1" transform="rotate(-180 25.9 47.1)">4</text>
<text x="32.8" y="47.1" transform="rotate(-180 32.8 47.1)">3</text>
<text x="25.9" y="49.2" transform="rotate(-180 25.9 49.2)">2</text>
<text x="32.8" y="49.2" transform="rotate(-180 32.8 49.2)">1</text>
<text x="46.1" y="59.5" transform="rotate(-180 46.1 59.5)">C</text>
<text x="49.9" y="59.5" transform="rotate(-180 49.9 59.5)">A</text>
<text x="68.8" y="55.2" transform="rotate(-90 68.8 55.2)">2</text>
<text x="70.8" y="55.2" transform="rotate(-90 70.8 55.2)">4</text>
<text x="72.9" y="55.2" transform="rotate(-90 72.9 55.2)">6</text>
<text x="75" y="55.2" transform="rotate(-90 75 55.2)">8</text>
<text x="77" y="55.2" transform="rotate(-90 77 55.2)">10</text>
<text x="79.1" y="55.2" transform="rotate(-90 79.1 55.2)">12</text>
<text x="87.3" y="55.2" transform="rotate(-90 87.3 55.2)">2</text>
<text x="89.4" y="55.2" transform="rotate(-90 89.4 55.2)">4</text>
<text x="91.5" y="55.2" transform="rotate(-90 91.5 55.2)">6</text>
<text x="93.5" y="55.2" transform="rotate(-90 93.5 55.2)">8</text>
<text x="95.6" y="55.2" transform="rotate(-90 95.6 55.2)">10</text>
<text x="97.7" y="55.2" transform="rotate(-90 97.7 55.2)">12</text>
<text x="35.8" y="65.7" transform="rotate(-180 35.8 65.7)">A</text>
<text x="41.6" y="65.7" transform="rotate(-180 41.6 65.7)">E</text>
<text x="46.1" y="63.6" transform="rotate(-180 46.1 63.6)">R</text>
<text x="68.8" y="62.1" transform="rotate(-90 68.8 62.1)">1</text>
<text x="70.8" y="62.1" transform="rotate(-90 70.8 62.1)">3</text>
<text x="72.9" y="62.1" transform="rotate(-90 72.9 62.1)">5</text>
<text x="75" y="62.1" transform="rotate(-90 75 62.1)">7</text>
<text x="77" y="62.1" transform="rotate(-90 77 62.1)">9</text>
<text x="79.1" y="63" transform="rotate(-90 79.1 63)">11</text>
<text x="87.3" y="62.1" transform="rotate(-90 87.3 62.1)">1</text>
<text x="89.4" y="62.1" transform="rotate(-90 89.4 62.1)">3</text>
<text x="91.5" y="62.1" transform="rotate(-90 91.5 62.1)">5</text>
<text x="93.5" y="62.1" transform="rotate(-90 93.5 62.1)">7</text>
<text x="95.6" y="62.1" transform="rotate(-90 95.6 62.1)">9</text>
<text x="97.7" y="63" transform="rotate(-90 97.7 63)">11</text>
<text x="37.8" y="68.9" transform="rotate(-90 37.8 68.9)">S</text>
<text x="19.3" y="102.7" transform="rotate(-90 19.3 102.7)">2</text>
<text x="21.3" y="102.7" transform="rotate(-90 21.3 102.7)">4</text>
<text x="23.4" y="102.7" transform="rotate(-90 23.4 102.7)">6</text>
<text x="25.5" y="102.7" transform="rotate(-90 25.5 102.7)">8</text>
<text x="27.5" y="102.7" transform="rotate(-90 27.5 102.7)">10</text>
<text x="29.6" y="102.7" transform="rotate(-90 29.6 102.7)">12</text>
<text x="31.7" y="102.7" transform="rotate(-90 31.7 102.7)">14</text>
<text x="33.7" y="102.7" transform="rotate(-90 33.7 102.7)">16</text>
<text x="35.8" y="102.7" transform="rotate(-90 35.8 102.7)">18</text>
<text x="37.8" y="102.7" transform="rotate(-90 37.8 102.7)">20</text>
<text x="39.9" y="102.7" transform="rotate(-90 39.9 102.7)">22</text>
<text x="42" y="102.7" transform="rotate(-90 42 102.7)">24</text>
<text x="44" y="102.7" transform="rotate(-90 44 102.7)">26</text>
<text x="46.1" y="102.7" transform="rotate(-90 46.1 102.7)">28</text>
<text x="54.3" y="102.7" transform="rotate(-90 54.3 102.7)">2</text>
<text x="56.4" y="102.7" transform="rotate(-90 56.4 102.7)">4</text>
<text x="58.5" y="102.7" transform="rotate(-90 58.5 102.7)">6</text>
<text x="60.5" y="102.7" transform="rotate(-90 60.5 102.7)">8</text>
<text x="62.6" y="102.7" transform="rotate(-90 62.6 102.7)">10</text>
<text x="64.7" y="102.7" transform="rotate(-90 64.7 102.7)">12</text>
<text x="66.7" y="102.7" transform="rotate(-90 66.7 102.7)">14</text>
<text x="68.8" y="102.7" transform="rotate(-90 68.8 102.7)">16</text>
<text x="70.8" y="102.7" transform="rotate(-90 70.8 102.7)">18</text>
<text x="72.9" y="102.7" transform="rotate(-90 72.9 102.7)">20</text>
<text x="75" y="102.7" transform="rotate(-90 75 102.7)">22</text>
<text x="77" y="102.7" transform="rotate(-90 77 102.7)">24</text>
<text x="79.1" y="102.7" transform="rotate(-90 79.1 102.7)">26</text>
<text x="81.2" y="102.7" transform="rotate(-90 81.2 102.7)">28</text>
<text x="19.3" y="109.5" transform="rotate(-90 19.3 109.5)">1</text>
<text x="21.3" y="109.5" transform="rotate(-90 21.3 109.5)">3</text>
<text x="23.4" y="109.5" transform="rotate(-90 23.4 109.5)">5</text>
<text x="25.5" y="109.5" transform="rotate(-90 25.5 109.5)">7</text>
<text x="27.5" y="109.5" transform="rotate(-90 27.5 109.5)">9</text>
<text x="29.6" y="110.5" transform="rotate(-90 29.6 110.5)">11</text>
<text x="31.7" y="110.5" transform="rotate(-90 31.7 110.5)">13</text>
<text x="33.7" y="110.5" transform="rotate(-90 33.7 110.5)">15</text>
<text x="35.8" y="110.5" transform="rotate(-90 35.8 110.5)">17</text>
<text x="37.8" y="110.5" transform="rotate(-90 37.8 110.5)">19</text>
<text x="39.9" y="110.5" transform="rotate(-90 39.9 110.5)">21</text>
<text x="42" y="110.5" transform="rotate(-90 42 110.5)">23</text>
<text x="44" y="110.5" transform="rotate(-90 44 110.5)">25</text>
<text x="46.1" y="110.5" transform="rotate(-90 46.1 110.5)">27</text>
<text x="54.3" y="109.5" transform="rotate(-90 54.3 109.5)">1</text>
<text x="56.4" y="109.5" transform="rotate(-90 56.4 109.5)">3</text>
<text x="58.5" y="109.5" transform="rotate(-90 58.5 109.5)">5</text>
<text x="60.5" y="109.5" transform="rotate(-90 60.5 109.5)">7</text>
<text x="62.6" y="109.5" transform="rotate(-90 62.6 109.5)">9</text>
<text x="64.7" y="110.5" transform="rotate(-90 64.7 110.5)">11</text>
<text x="66.7" y="110.5" transform="rotate(-90 66.7 110.5)">13</text>
<text x="68.8" y="110.5" transform="rotate(-90 68.8 110.5)">15</text>
<text x="70.8" y="110.5" transform="rotate(-90 70.8 110.5)">17</text>
<text x="72.9" y="110.5" transform="rotate(-90 72.9 110.5)">19</text>
<text x="75" y="110.5" transform="rotate(-90 75 110.5)">21</text>
<text x="77" y="110.5" transform="rotate(-90 77 110.5)">23</text>
<text x="79.1" y="110.5" transform="rotate(-90 79.1 110.5)">25</text>
<text x="81.2" y="110.5" transform="rotate(-90 81.2 110.5)">27</text>
<text x="35.8" y="116.7" transform="rotate(-90 35.8 116.7)">1</text>
<text x="37.8" y="116.7" transform="rotate(-90 37.8 116.7)">2</text>
<text x="35.8" y="122.4" transform="rotate(-90 35.8 122.4)">3</text>
<text x="37.8" y="122.4" transform="rotate(-90 37.8 122.4)">4</text>
<text x="29.6" y="158.4" transform="rotate(-90 29.6 158.4)">23</text>
<text x="31.7" y="158.4" transform="rotate(-90 31.7 158.4)">24</text>
<text x="33.7" y="158.4" transform="rotate(-90 33.7 158.4)">25</text>
<text x="35.8" y="158.4" transform="rotate(-90 35.8 158.4)">26</text>
<text x="37.8" y="158.4" transform="rotate(-90 37.8 158.4)">27</text>
<text x="39.9" y="158.4" transform="rotate(-90 39.9 158.4)">28</text>
<text x="48.2" y="158.4" transform="rotate(-90 48.2 158.4)">2</text>
<text x="50.2" y="158.4" transform="rotate(-90 50.2 158.4)">3</text>
<text x="52.3" y="158.4" transform="rotate(-90 52.3 158.4)">4</text>
<text x="54.3" y="158.4" transform="rotate(-90 54.3 158.4)">5</text>
<text x="56.4" y="158.4" transform="rotate(-90 56.4 158.4)">6</text>
<text x="58.5" y="158.4" transform="rotate(-90 58.5 158.4)">11</text>
<text x="60.5" y="158.4" transform="rotate(-90 60.5 158.4)">12</text>
<text x="62.6" y="158.4" transform="rotate(-90 62.6 158.4)">13</text>
<text x="66.7" y="158.4" transform="rotate(-90 66.7 158.4)">14</text>
<text x="68.8" y="158.4" transform="rotate(-90 68.8 158.4)">15</text>
<text x="70.8" y="158.4" transform="rotate(-90 70.8 158.4)">16</text>
<text x="72.9" y="158.4" transform="rotate(-90 72.9 158.4)">17</text>
<text x="75" y="158.4" transform="rotate(-90 75 158.4)">18</text>
<text x="77" y="158.4" transform="rotate(-90 77 158.4)">19</text>
<text x="30.5" y="171.3" transform="rotate(-90 30.5 171.3)">PC0(ADC0)</text>
<text x="32.6" y="171.3" transform="rotate(-90 32.6 171.3)">PC1(ADC1)</text>
<text x="34.6" y="171.3" transform="rotate(-90 34.6 171.3)">PC2(ADC2)</text>
<text x="36.7" y="171.3" transform="rotate(-90 36.7 171.3)">PC3(ADC3)</text>
<text x="49.1" y="170.4" transform="rotate(-90 49.1 170.4)">PD0(RXD)</text>
<text x="51.1" y="170.2" transform="rotate(-90 51.1 170.2)">PD1(TXD)</text>
<text x="53.2" y="170.5" transform="rotate(-90 53.2 170.5)">PD2(INT0)</text>
<text x="55.2" y="170.5" transform="rotate(-90 55.2 170.5)">PD3(INT1)</text>
<text x="57.3" y="172.8" transform="rotate(-90 57.3 172.8)">PD4(XCK/T0)</text>
<text x="59.4" y="168.7" transform="rotate(-90 59.4 168.7)">PD5(T1)</text>
<text x="61.4" y="170.6" transform="rotate(-90 61.4 170.6)">PD6(AIN0)</text>
<text x="63.5" y="170.6" transform="rotate(-90 63.5 170.6)">PD7(AIN1)</text>
<text x="67.6" y="169.5" transform="rotate(-90 67.6 169.5)">PB0(ICP)</text>
<text x="69.7" y="171.3" transform="rotate(-90 69.7 171.3)">PB1(OC1A)</text>
<text x="75.9" y="171" transform="rotate(-90 75.9 171)">PB4(MISO)</text>
<text x="77.9" y="170.2" transform="rotate(-90 77.9 170.2)">PB5(SCK)</text>
<text x="38.7" y="175.4" transform="rotate(-90 38.7 175.4)">PC4(ADC4/SDA)</text>
<text x="40.8" y="175.2" transform="rotate(-90 40.8 175.2)">PC5(ADC5/SCL)</text>
<text x="71.7" y="174.1" transform="rotate(-90 71.7 174.1)">PB2(SS/OC1B)</text>
<text x="73.8" y="175.1" transform="rotate(-90 73.8 175.1)">PB3(MOSI/OC2)</text>
<text x="30.5" y="189.3" transform="rotate(-90 30.5 189.3)">PC6(/RESET)</text>
<text x="34.6" y="189.3" transform="rotate(-90 34.6 189.3)">GND</text>
<text x="36.7" y="189.3" transform="rotate(-90 36.7 189.3)">AREF</text>
<text x="38.8" y="189.3" transform="rotate(-90 38.8 189.3)">AVCC</text>
<text x="44.9" y="189.3" transform="rotate(-90 44.9 189.3)">PB6(XTAL1/TOSC1)</text>
<text x="49.1" y="189.3" transform="rotate(-90 49.1 189.3)">PB7(XTAL2/TOSC2)</text>
<text x="55.3" y="189.3" transform="rotate(-90 55.3 189.3)">GND</text>
<text x="59.4" y="189.3" transform="rotate(-90 59.4 189.3)">VCC</text>
<text x="29.6" y="194.1" transform="rotate(-90 29.6 194.1)">1</text>
<text x="33.7" y="195.1" transform="rotate(-90 33.7 195.1)">22</text>
<text x="35.8" y="195.1" transform="rotate(-90 35.8 195.1)">21</text>
<text x="37.8" y="195.1" transform="rotate(-90 37.8 195.1)">20</text>
<text x="44" y="194.1" transform="rotate(-90 44 194.1)">9</text>
<text x="48.2" y="195.1" transform="rotate(-90 48.2 195.1)">10</text>
<text x="54.3" y="194.1" transform="rotate(-90 54.3 194.1)">8</text>
<text x="58.5" y="194.1" transform="rotate(-90 58.5 194.1)">7</text>
<text x="80" y="230.6" transform="rotate(-90 80 230.6)">1</text>
<text x="82.1" y="230.6" transform="rotate(-90 82.1 230.6)">2</text>
<text x="84.1" y="230.6" transform="rotate(-90 84.1 230.6)">3</text>
<text x="86.2" y="230.6" transform="rotate(-90 86.2 230.6)">4</text>
<text x="24.2" y="236.5" transform="rotate(-90 24.2 236.5)">OUT</text>
<text x="27.2" y="238.3" transform="rotate(-90 27.2 238.3)">ADJ</text>
<text x="46.5" y="234.8" transform="rotate(-180 46.5 234.8)">1</text>
<text x="46.5" y="236.9" transform="rotate(-180 46.5 236.9)">3</text>
<text x="53.4" y="234.8" transform="rotate(-180 53.4 234.8)">2</text>
<text x="53.4" y="236.9" transform="rotate(-180 53.4 236.9)">4</text>
<text x="24.2" y="240.2" transform="rotate(-90 24.2 240.2)">IN</text>
<text x="46.5" y="253.4" transform="rotate(-180 46.5 253.4)">1</text>
<text x="46.5" y="255.5" transform="rotate(-180 46.5 255.5)">3</text>
<text x="53.4" y="253.4" transform="rotate(-180 53.4 253.4)">2</text>
<text x="53.4" y="255.5" transform="rotate(-180 53.4 255.5)">4</text>
<text x="24.2" y="269.1" transform="rotate(-90 24.2 269.1)">OUT</text>
<text x="24.2" y="273.2" transform="rotate(-90 24.2 273.2)">IN</text>
<text x="27.2" y="271.3" transform="rotate(-90 27.2 271.3)">GND</text>
<text x="48.2" y="280.7" transform="rotate(-90 48.2 280.7)">1</text>
<text x="50.2" y="280.7" transform="rotate(-90 50.2 280.7)">2</text>
</g>
<g font-size="1.4">
<text x="27.5" y="226.8" transform="rotate(-180 27.5 226.8)">+</text>
<text x="27.5" y="247.4" transform="rotate(-180 27.5 247.4)">+</text>
<text x="27.5" y="259.8" transform="rotate(-180 27.5 259.8)">+</text>
<text x="27.5" y="280.4" transform="rotate(-180 27.5 280.4)">+</text>
</g>
</svg>
